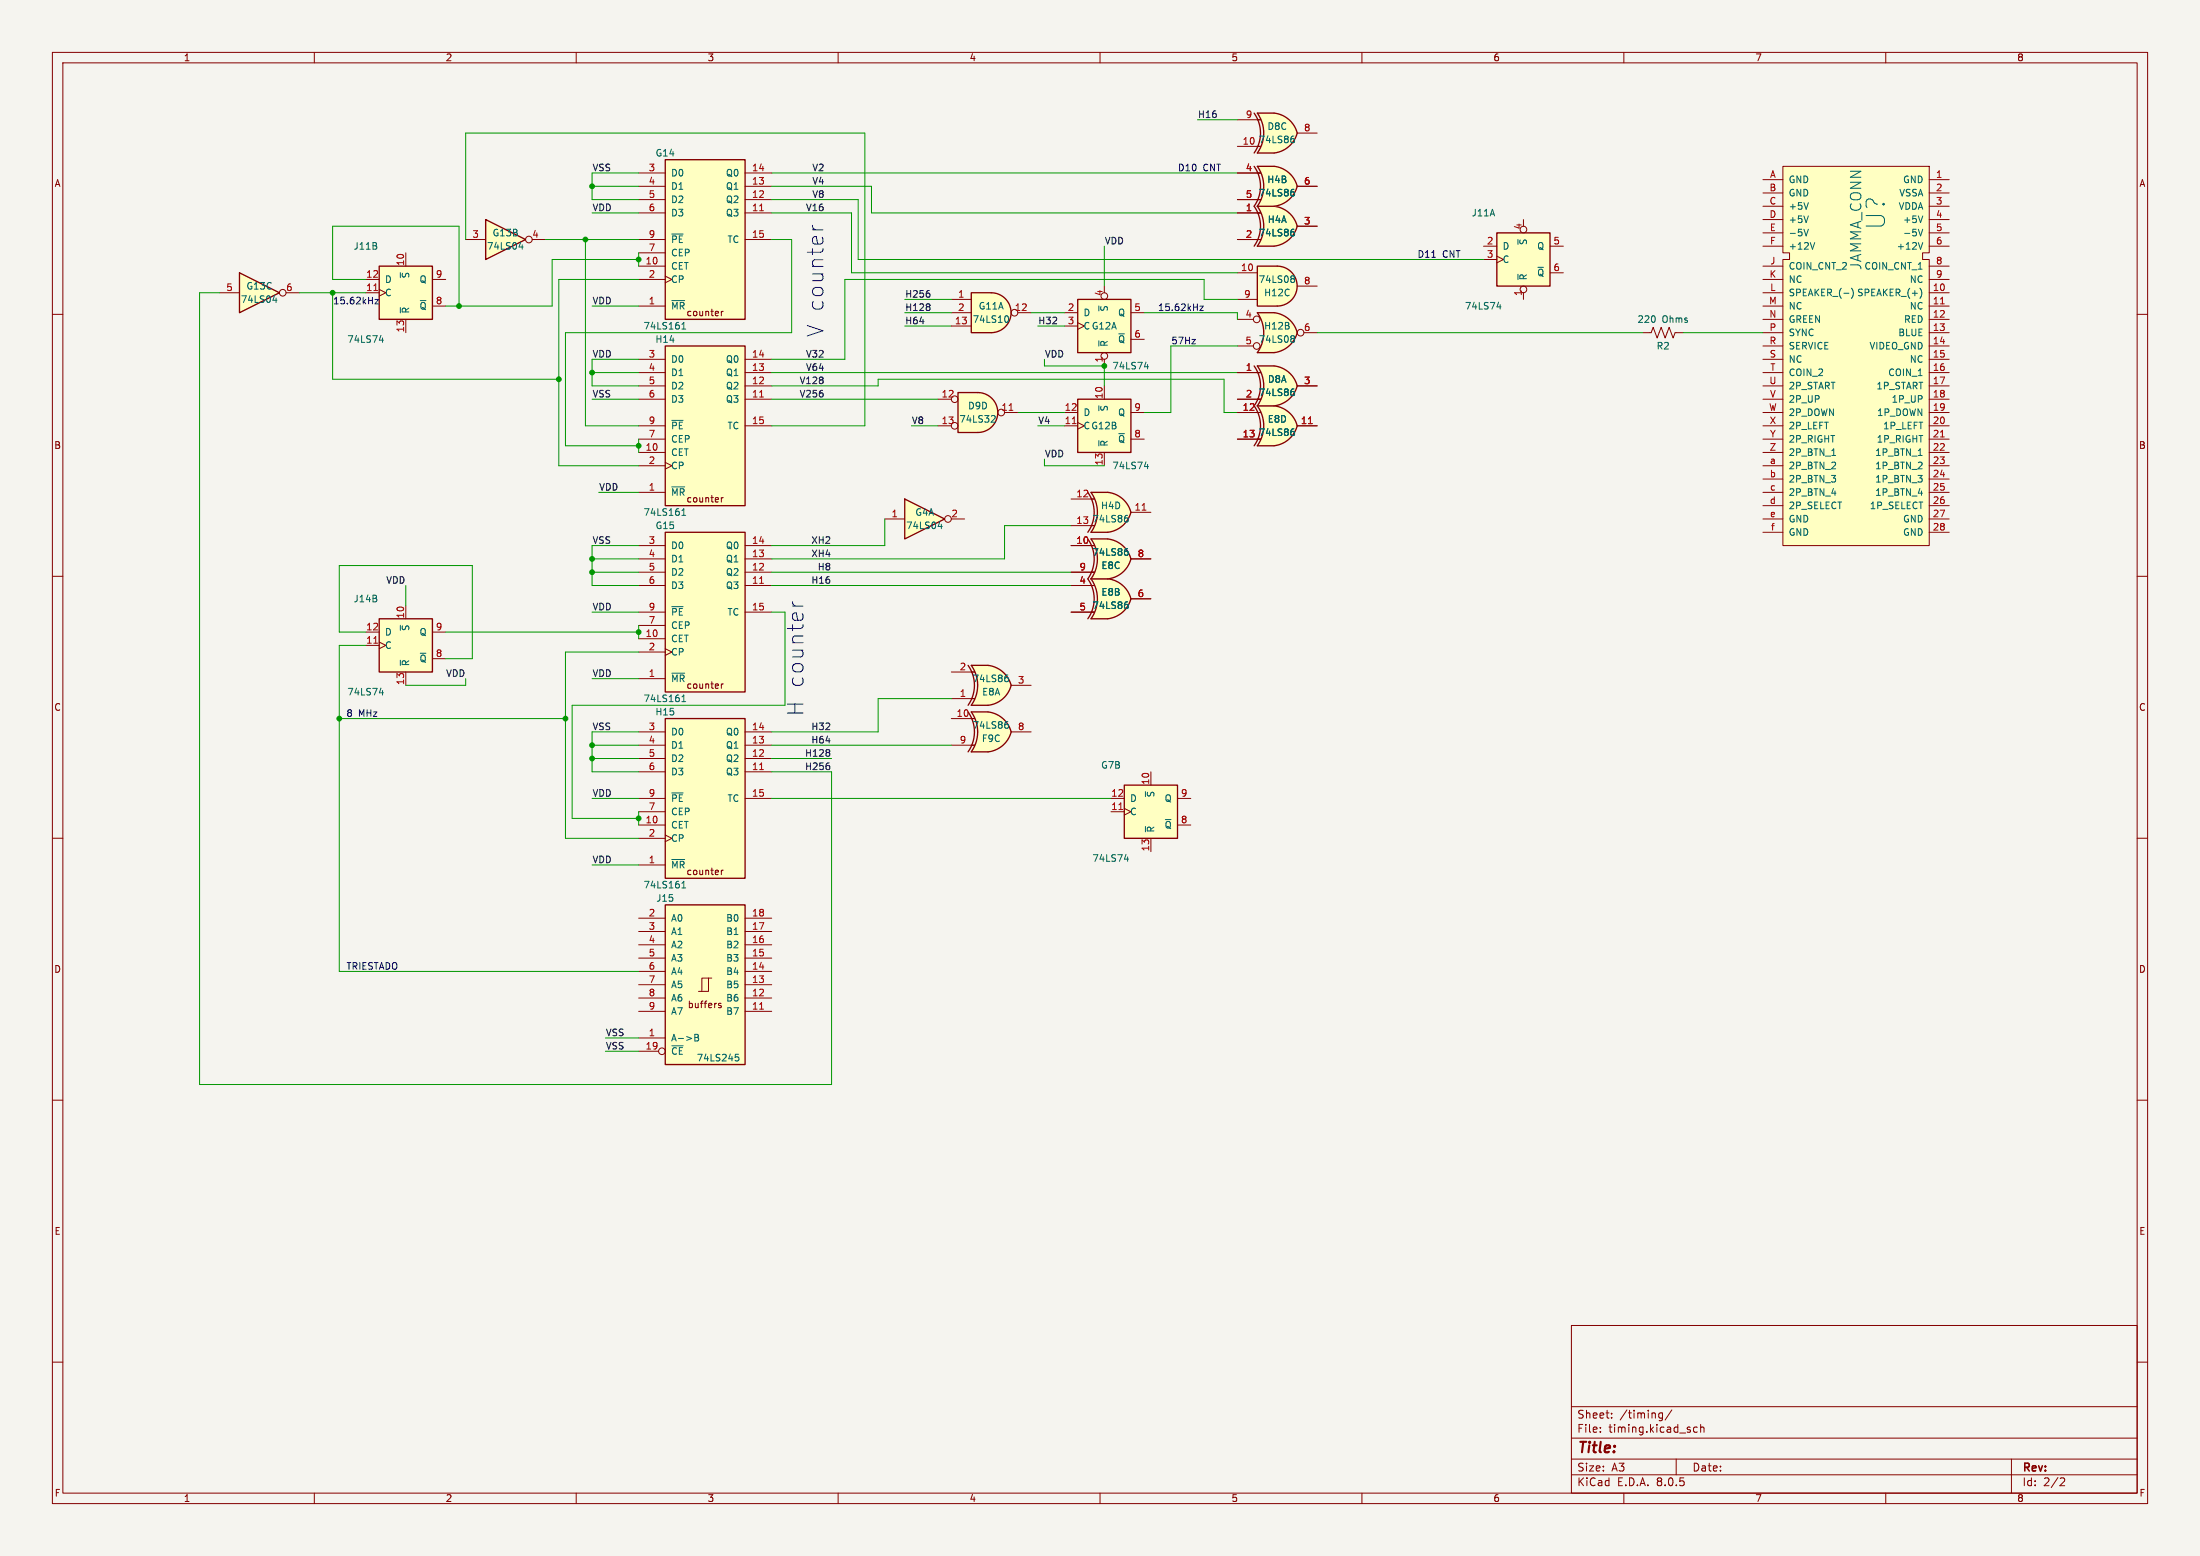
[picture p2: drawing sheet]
<svg xmlns="http://www.w3.org/2000/svg" width="420mm" height="297mm" viewBox="0 0 420 297" stroke-linecap="round" stroke-linejoin="round" font-family="sans-serif">
<path d="M0 0h420v297h-420z" fill="#f5f4ef" stroke="#f5f4ef" stroke-width=".19"/>
<g fill="none" stroke="#840000" stroke-width=".19">
<path d="M10 10h400v277h-400zM12 12h396v273h-396zM60 10v2M110 10v2M160 10v2M210 10v2M260 10v2M310 10v2M360 10v2M10 60h2M408 60h2M10 110h2"/>
<path d="M408 110h2M10 160h2M408 160h2M10 210h2M408 210h2M10 260h2M300 253h108v32h-108zM408 260h2M300 278.5h108M300 274.5h108M300 268.5h108M305.5 273.2v.2"/>
<path d="M305.5 272.5v.1M307.7 270.5v.2M307.7 269.8v.1M316.7 270.4l.2 .3 .5-.1M317.4 269.7v1.2l-.3 .3-.4-.1M317.4 269.8l-.5-.1-.2 .3M319.2 269.1l-1.3 1.9M320 278.5v3M324 272.5l-.4-.1-.3 .3 .1 .6h.6M324.7 272.5l.2-.1 .3 .1 .1 .9M324.7 271.9v1.5M384 278.5v6.5"/>
<path d="M60 285v2M110 285v2M160 285v2M210 285v2M260 285v2M300 281.5h108M310 285v2M360 285v2M393.5 282.1l.5 .1 .2 .3-1 1.1h1"/>
</g>
<path d="M127 66h15.2v30.5h-15.2z" fill="#ffffc2"/>
<path d="M127 66h15.2v30.5h-15.2z" fill="none" stroke="#840000" stroke-width=".25"/>
<g fill="none" stroke="#840000" stroke-width=".19">
<path d="M121.9 76.2h5.1M121.9 73.7h5.1M121.9 71.1h5.1M121.9 68.6h5.1M142.2 76.2h5.1M142.2 73.7h5.1M142.2 71.1h5.1M142.2 68.6h5.1M121.9 94h5.1M121.9 86.4h5.1M121.9 81.3h5.1M121.9 88.9h5.1"/>
<path d="M121.9 83.8h5.1M127 88.3l1.3 .6-1.3 .6M137.7 95v.8M138.1 95l-.4 .2M142.2 81.3h5.1"/>
</g>
<path d="M128.2 92.9h2.5M128.2 80.2h2.2M130.2 98.4h.7M130.2 97.5l.3-.4v1.3" fill="none" stroke="#006464" stroke-width=".19"/>
<path d="M145 75.8h.7" fill="none" stroke="#a90000" stroke-width=".19"/>
<path d="M205.7 57.2h10.2v10.1h-10.2z" fill="#ffffc2"/>
<path d="M205.7 57.2h10.2v10.1h-10.2z" fill="none" stroke="#840000" stroke-width=".25"/>
<g fill="none" stroke="#840000" stroke-width=".19">
<path d="M203.2 59.7h2.5M210.8 54.6v1.3M215.9 59.7h2.5M203.2 62.2h2.5M205.7 61.6l1.3 .6-1.3 .7M210.8 68.6v1.3M215.9 64.8h2.5"/>
<circle cx="210.8" cy="67.9" r=".63"/>
</g>
<path d="M209.8 65.1v1M218.5 70h.8M219.1 69.6v.8" fill="none" stroke="#006464" stroke-width=".19"/>
<path d="M242.6 24.1l5 1.3a5.2 5.2 0 0 1-4.4 3.8z" fill="#ffffc2" stroke="#ffffc2" stroke-width=".19"/>
<path d="M240 29.2h3.2M240 21.6h3.2" fill="none" stroke="#ffffc2" stroke-width=".19"/>
<path d="M240 21.6h3.2v7.6h-3.2a6.7 6.7 0 0 0 0-7.6z" fill="#ffffc2"/>
<g fill="#ffffc2" stroke="#ffffc2" stroke-width=".19">
<path d="M243.2 21.6a5.1 5.1 0 0 1 4.4 3.8l-4.9 1.3z"/>
<path d="M243.8 50.8a3.8 3.8 0 0 1 3.8 3.8 3.8 3.8 0 0 1-3.8 3.8z"/>
</g>
<path d="M239.4 21.6a6.6 6.6 0 0 1 0 7.6M240 21.6h3.2a5.1 5.1 0 0 1 4.4 3.8 5.2 5.2 0 0 1-4.4 3.8h-3.2a6.6 6.6 0 0 0 0-7.6z" fill="none" stroke="#840000" stroke-width=".25"/>
<path d="M236.2 22.9h4.5M236.2 27.9h4.5M247.6 25.4h3.9" fill="none" stroke="#840000" stroke-width=".19"/>
<path d="M246.7 26.5h.3l.1 .2v.4l-.4 .1M246.8 26h.2" fill="none" stroke="#006464" stroke-width=".19"/>
<path d="M240 50.8h3.8v7.6h-3.8z" fill="#ffffc2"/>
<path d="M240 50.8h3.8a3.8 3.8 0 0 1 3.8 3.8 3.8 3.8 0 0 1-3.8 3.8h-3.8z" fill="none" stroke="#840000" stroke-width=".25"/>
<path d="M236.2 52.1h3.8M236.2 57.2h3.8M247.6 54.6h3.9" fill="none" stroke="#840000" stroke-width=".19"/>
<path d="M246.7 52.6h.2l.2 .3-.2 .3M246.7 53.2h.2M246.9 53.2l.2 .2v.3l-.2 .2h-.2" fill="none" stroke="#006464" stroke-width=".19"/>
<path d="M188.6 127a5.2 5.2 0 0 1 4.4 3.8l-5 1.4z" fill="#ffffc2" stroke="#ffffc2" stroke-width=".19"/>
<path d="M185.4 127h3.2M185.4 134.6h3.2" fill="none" stroke="#ffffc2" stroke-width=".19"/>
<path d="M185.4 127h3.2v7.6h-3.2a6.6 6.6 0 0 0 0-7.6z" fill="#ffffc2"/>
<g fill="#ffffc2" stroke="#ffffc2" stroke-width=".19">
<path d="M188.1 129.5l4.9 1.3a5.1 5.1 0 0 1-4.4 3.8z"/>
<path d="M242.6 41.8l5 1.4a5.2 5.2 0 0 1-4.4 3.8z"/>
</g>
<path d="M184.8 127a6.6 6.6 0 0 1 0 7.6M185.4 127h3.2a5.2 5.2 0 0 1 4.4 3.8 5.1 5.1 0 0 1-4.4 3.8h-3.2a6.6 6.6 0 0 0 0-7.6z" fill="none" stroke="#840000" stroke-width=".25"/>
<path d="M181.6 128.3h4.5M181.6 133.4h4.5M193 130.8h3.8" fill="none" stroke="#840000" stroke-width=".19"/>
<path d="M192 129.3h.3l.2 .3v.4l-.5 .1M192.2 128.8h.2" fill="none" stroke="#006464" stroke-width=".19"/>
<path d="M240 39.4h3.2M240 47h3.2" fill="none" stroke="#ffffc2" stroke-width=".19"/>
<path d="M240 39.4h3.2v7.6h-3.2a6.7 6.7 0 0 0 0-7.6z" fill="#ffffc2"/>
<g fill="#ffffc2" stroke="#ffffc2" stroke-width=".19">
<path d="M243.2 39.4a5.1 5.1 0 0 1 4.4 3.8l-4.9 1.3z"/>
<path d="M188.6 135.9a5.2 5.2 0 0 1 4.4 3.8l-5 1.4z"/>
</g>
<path d="M239.4 39.4a6.6 6.6 0 0 1 0 7.6M240 39.4h3.2a5.1 5.1 0 0 1 4.4 3.8 5.2 5.2 0 0 1-4.4 3.8h-3.2a6.6 6.6 0 0 0 0-7.6z" fill="none" stroke="#840000" stroke-width=".25"/>
<path d="M236.2 40.6h4.5M236.2 45.7h4.5M247.6 43.2h3.9" fill="none" stroke="#840000" stroke-width=".19"/>
<path d="M246.7 44.2l.3 .1 .1 .2v.4l-.4 .1M246.8 43.8h.2" fill="none" stroke="#006464" stroke-width=".19"/>
<path d="M185.4 135.9h3.2M185.4 143.5h3.2" fill="none" stroke="#ffffc2" stroke-width=".19"/>
<path d="M185.4 135.9h3.2v7.6h-3.2a6.6 6.6 0 0 0 0-7.6z" fill="#ffffc2"/>
<path d="M188.1 138.4l4.9 1.3a5.1 5.1 0 0 1-4.4 3.8z" fill="#ffffc2" stroke="#ffffc2" stroke-width=".19"/>
<path d="M184.8 135.9a6.6 6.6 0 0 1 0 7.6M185.4 135.9h3.2a5.2 5.2 0 0 1 4.4 3.8 5.1 5.1 0 0 1-4.4 3.8h-3.2a6.6 6.6 0 0 0 0-7.6z" fill="none" stroke="#840000" stroke-width=".25"/>
<path d="M181.6 137.2h4.5M193 139.7h3.8M181.6 142.2h4.5" fill="none" stroke="#840000" stroke-width=".19"/>
<path d="M192 138.2h.3l.2 .3v.4l-.5 .1M192.2 137.7h.2" fill="none" stroke="#006464" stroke-width=".19"/>
<path d="M214.6 149.9h10.2v10.1h-10.2z" fill="#ffffc2"/>
<path d="M214.6 149.9h10.2v10.1h-10.2z" fill="none" stroke="#840000" stroke-width=".25"/>
<path d="M212.1 154.9h2.5M212.1 152.4h2.5M214.6 154.3l1.3 .6-1.3 .7M219.7 147.3v2.6M224.8 152.4h2.5M224.8 157.5h2.5M219.7 160v2.6" fill="none" stroke="#840000" stroke-width=".19"/>
<path d="M213.6 154.5h.7" fill="none" stroke="#a90000" stroke-width=".19"/>
<path d="M218.7 157.8v1M214.7 164h.7M215.3 163.6v.8" fill="none" stroke="#006464" stroke-width=".19"/>
<path d="M210.9 112.9l5 1.4a5.2 5.2 0 0 1-4.4 3.8z" fill="#ffffc2" stroke="#ffffc2" stroke-width=".19"/>
<path d="M208.3 118.1h3.2M208.3 110.5h3.2" fill="none" stroke="#ffffc2" stroke-width=".19"/>
<path d="M208.3 110.5h3.2v7.6h-3.2a6.7 6.7 0 0 0 0-7.6z" fill="#ffffc2"/>
<path d="M211.5 110.5a5.1 5.1 0 0 1 4.4 3.8l-5 1.3z" fill="#ffffc2" stroke="#ffffc2" stroke-width=".19"/>
<path d="M207.7 110.5a6.6 6.6 0 0 1 0 7.6M208.3 110.5h3.2a5.1 5.1 0 0 1 4.4 3.8 5.2 5.2 0 0 1-4.4 3.8h-3.2a6.6 6.6 0 0 0 0-7.6z" fill="none" stroke="#840000" stroke-width=".25"/>
<path d="M204.5 111.8h4.4M204.5 116.8h4.4M215.9 114.3h3.8" fill="none" stroke="#840000" stroke-width=".19"/>
<path d="M214.9 115.4h.4l.1 .2-.1 .4-.4 .1M215 114.9h.3" fill="none" stroke="#006464" stroke-width=".19"/>
<path d="M127 101.6h15.2v30.5h-15.2z" fill="#ffffc2"/>
<path d="M127 101.6h15.2v30.5h-15.2z" fill="none" stroke="#840000" stroke-width=".25"/>
<g fill="none" stroke="#840000" stroke-width=".19">
<path d="M121.9 111.8h5.1M121.9 109.2h5.1M121.9 106.7h5.1M121.9 104.1h5.1M121.9 116.8h5.1M121.9 119.4h5.1M142.2 111.8h5.1M142.2 109.2h5.1M142.2 106.7h5.1M142.2 104.1h5.1M142.2 116.8h5.1M121.9 129.5h5.1"/>
<path d="M121.9 121.9h5.1M121.9 124.5h5.1M127 123.8l1.3 .7-1.3 .6M137.7 130.5v.9M138.1 130.5l-.4 .3"/>
</g>
<path d="M128.2 115.8h2.2M128.2 128.5h2.5M130.2 133.9h.7M130.2 133l.3-.3v1.2" fill="none" stroke="#006464" stroke-width=".19"/>
<path d="M145 111.3h.7" fill="none" stroke="#a90000" stroke-width=".19"/>
<path d="M242.6 62.1l5 1.4a5.2 5.2 0 0 1-4.4 3.8z" fill="#ffffc2" stroke="#ffffc2" stroke-width=".19"/>
<path d="M240 59.7h3.2M240 67.3h3.2" fill="none" stroke="#ffffc2" stroke-width=".19"/>
<path d="M240 59.7h3.2v7.6h-3.2a6.7 6.7 0 0 0 0-7.6z" fill="#ffffc2"/>
<path d="M243.2 59.7a5.1 5.1 0 0 1 4.4 3.8l-4.9 1.3z" fill="#ffffc2" stroke="#ffffc2" stroke-width=".19"/>
<path d="M247.6 63.5a5.2 5.2 0 0 1-4.4 3.8h-3.2a6.6 6.6 0 0 0 0-7.6h3.2a5.1 5.1 0 0 1 4.4 3.8" fill="none" stroke="#840000" stroke-width=".25"/>
<g fill="none" stroke="#840000" stroke-width=".19">
<path d="M236.2 61h3.1M236.2 66h3.1M248.9 63.5h2.6"/>
<circle cx="239.9" cy="61" r=".63"/>
<circle cx="239.9" cy="66" r=".63"/>
<circle cx="248.3" cy="63.5" r=".63"/>
</g>
<path d="M246.7 64.1h.2l.2 .2-.2 .3M246.7 64.6h.2M246.9 64.6l.2 .3v.2l-.1 .2h-.3" fill="none" stroke="#006464" stroke-width=".19"/>
<path d="M127 172.7h15.2v30.5h-15.2z" fill="#ffffc2"/>
<g fill="none" stroke="#840000" stroke-width=".19">
<path d="M121.9 177.8h5.1M121.9 175.3h5.1M142.2 177.8h5.1M142.2 175.3h5.1M121.9 198.1h5.1M121.9 193h5.1M121.9 190.5h5.1M121.9 188h5.1M121.9 185.4h5.1M121.9 182.9h5.1M121.9 180.3h5.1M135.3 186.7h-1.3v2.5"/>
<path d="M135.9 186.7h-.6v2.5h-2M137.6 191.6l-.3-.1-.1 .2v.2l.4 .1v.3h-.4M142.2 193h5.1M142.2 190.5h5.1M142.2 188h5.1M142.2 185.4h5.1M142.2 182.9h5.1M142.2 180.3h5.1M121.9 200.7h3.8"/>
<circle cx="126.4" cy="200.7" r=".63"/>
</g>
<path d="M127 172.7h15.2v30.5h-15.2z" fill="none" stroke="#840000" stroke-width=".25"/>
<path d="M132.7 197.4h.4l.2 .3-.2 .3 .2 .2 .1 .3-.3 .2h-.4zM132.7 198h.4M140.4 201.2h.6M140.5 201.7h.3l.3 .3-.2 .4-.4 .1" fill="none" stroke="#006464" stroke-width=".19"/>
<path d="M145 192.6h.7" fill="none" stroke="#a90000" stroke-width=".19"/>
<path d="M210.9 96.4l5 1.4a5.2 5.2 0 0 1-4.4 3.8z" fill="#ffffc2" stroke="#ffffc2" stroke-width=".19"/>
<path d="M208.3 94h3.2M208.3 101.6h3.2" fill="none" stroke="#ffffc2" stroke-width=".19"/>
<path d="M208.3 94h3.2v7.6h-3.2a6.7 6.7 0 0 0 0-7.6z" fill="#ffffc2"/>
<g fill="#ffffc2" stroke="#ffffc2" stroke-width=".19">
<path d="M211.5 94a5.1 5.1 0 0 1 4.4 3.8l-5 1.3z"/>
<path d="M211.5 102.9a5.2 5.2 0 0 1 4.4 3.8l-5 1.3z"/>
</g>
<path d="M207.7 94a6.6 6.6 0 0 1 0 7.6M208.3 94h3.2a5.1 5.1 0 0 1 4.4 3.8 5.2 5.2 0 0 1-4.4 3.8h-3.2a6.6 6.6 0 0 0 0-7.6z" fill="none" stroke="#840000" stroke-width=".25"/>
<path d="M204.5 95.3h4.4M215.9 97.8h3.8M204.5 100.3h4.4" fill="none" stroke="#840000" stroke-width=".19"/>
<path d="M218 97.4h.8" fill="none" stroke="#a90000" stroke-width=".19"/>
<path d="M214.9 98.9h.4l.1 .2-.1 .4-.4 .1M215 98.4h.3" fill="none" stroke="#006464" stroke-width=".19"/>
<path d="M208.3 102.9h3.2M208.3 110.5h3.2" fill="none" stroke="#ffffc2" stroke-width=".19"/>
<path d="M208.3 102.9h3.2v7.6h-3.2a6.6 6.6 0 0 0 0-7.6z" fill="#ffffc2"/>
<path d="M210.9 105.4l5 1.3a5.1 5.1 0 0 1-4.4 3.8z" fill="#ffffc2" stroke="#ffffc2" stroke-width=".19"/>
<path d="M207.7 102.9a6.6 6.6 0 0 1 0 7.6M208.3 102.9h3.2a5.2 5.2 0 0 1 4.4 3.8 5.1 5.1 0 0 1-4.4 3.8h-3.2a6.6 6.6 0 0 0 0-7.6z" fill="none" stroke="#840000" stroke-width=".25"/>
<path d="M204.5 104.1h4.4M204.5 109.2h4.4M215.9 106.7h3.8" fill="none" stroke="#840000" stroke-width=".19"/>
<path d="M214.9 105.2h.2l.3 .2-.1 .5-.4 .1M215 104.7h.3" fill="none" stroke="#006464" stroke-width=".19"/>
<path d="M127 137.2h15.2v30.4h-15.2z" fill="#ffffc2"/>
<path d="M127 137.2h15.2v30.4h-15.2z" fill="none" stroke="#840000" stroke-width=".25"/>
<g fill="none" stroke="#840000" stroke-width=".19">
<path d="M121.9 139.7h5.1M142.2 139.7h5.1M121.9 157.5h5.1M121.9 147.3h5.1M121.9 144.8h5.1M121.9 142.2h5.1M121.9 152.4h5.1M121.9 154.9h5.1M127 159.4l1.3 .6-1.3 .7M142.2 147.3h5.1M142.2 144.8h5.1M142.2 142.2h5.1"/>
<path d="M142.2 152.4h5.1M121.9 165.1h5.1M121.9 160h5.1M137.7 166.1v.8M138.1 166.1l-.4 .2"/>
</g>
<path d="M128.2 151.4h2.2M128.2 164.1h2.5M130.2 169.5h.7M130.2 168.6l.3-.4v1.3" fill="none" stroke="#006464" stroke-width=".19"/>
<path d="M145 146.9h.7" fill="none" stroke="#a90000" stroke-width=".19"/>
<path d="M172.7 95.3l7.6 3.8-7.6 3.8z" fill="#ffffc2"/>
<path d="M172.7 95.3l7.6 3.8-7.6 3.8z" fill="none" stroke="#840000" stroke-width=".25"/>
<g fill="none" stroke="#840000" stroke-width=".19">
<path d="M168.9 99.1h3.8M181.6 99.1h2.5"/>
<circle cx="181" cy="99.1" r=".63"/>
</g>
<path d="M179.1 100.5h.8M179.7 100.1v.8" fill="none" stroke="#006464" stroke-width=".19"/>
<path d="M72.4 118.1h10.1v10.2h-10.1z" fill="#ffffc2"/>
<path d="M72.4 118.1h10.1v10.2h-10.1z" fill="none" stroke="#840000" stroke-width=".25"/>
<path d="M77.5 115.6v2.5M69.8 123.2h2.6M69.8 120.7h2.6M72.4 122.6l1.3 .6-1.3 .6M77.5 128.3v2.5M82.5 120.7h2.6M82.5 125.7h2.6" fill="none" stroke="#840000" stroke-width=".19"/>
<path d="M71.4 122.8h.7" fill="none" stroke="#a90000" stroke-width=".19"/>
<path d="M72.4 132.2h.8M73 131.8v.9M76.4 126v1" fill="none" stroke="#006464" stroke-width=".19"/>
<path d="M127 30.5h15.2v30.5h-15.2z" fill="#ffffc2"/>
<path d="M127 30.5h15.2v30.5h-15.2z" fill="none" stroke="#840000" stroke-width=".25"/>
<g fill="none" stroke="#840000" stroke-width=".19">
<path d="M121.9 38.1h5.1M121.9 35.6h5.1M121.9 33h5.1M142.2 38.1h5.1M142.2 35.6h5.1M142.2 33h5.1M121.9 58.4h5.1M121.9 50.8h5.1M121.9 40.6h5.1M121.9 45.7h5.1M121.9 53.3h5.1M121.9 48.3h5.1"/>
<path d="M127 52.7l1.3 .6-1.3 .7M137.7 59.4v.9M138.1 59.4l-.4 .3M142.2 40.6h5.1M142.2 45.7h5.1"/>
</g>
<path d="M128.2 57.4h2.5M128.2 44.7h2.2M130.2 62.8h.7M130.2 61.9l.3-.4v1.3" fill="none" stroke="#006464" stroke-width=".19"/>
<path d="M145 40.2h.7" fill="none" stroke="#a90000" stroke-width=".19"/>
<path d="M45.7 52.1l7.6 3.8-7.6 3.8z" fill="#ffffc2"/>
<path d="M45.7 52.1l7.6 3.8-7.6 3.8z" fill="none" stroke="#840000" stroke-width=".25"/>
<g fill="none" stroke="#840000" stroke-width=".19">
<path d="M41.9 55.9h3.8M54.6 55.9h2.5"/>
<circle cx="54" cy="55.9" r=".63"/>
</g>
<path d="M52.1 57.3h.8M52.7 56.9v.8" fill="none" stroke="#006464" stroke-width=".19"/>
<path d="M242.6 34.2l5 1.4a5.2 5.2 0 0 1-4.4 3.8z" fill="#ffffc2" stroke="#ffffc2" stroke-width=".19"/>
<path d="M240 39.4h3.2M240 31.8h3.2" fill="none" stroke="#ffffc2" stroke-width=".19"/>
<path d="M240 31.8h3.2v7.6h-3.2a6.7 6.7 0 0 0 0-7.6z" fill="#ffffc2"/>
<g fill="#ffffc2" stroke="#ffffc2" stroke-width=".19">
<path d="M243.2 31.7a5.1 5.1 0 0 1 4.4 3.9l-4.9 1.3z"/>
<path d="M242.6 79.9l5 1.4a5.2 5.2 0 0 1-4.4 3.8z"/>
</g>
<path d="M239.4 31.8a6.6 6.6 0 0 1 0 7.6M240 31.8h3.2a5.1 5.1 0 0 1 4.4 3.8 5.2 5.2 0 0 1-4.4 3.8h-3.2a6.6 6.6 0 0 0 0-7.6z" fill="none" stroke="#840000" stroke-width=".25"/>
<path d="M236.2 33h4.5M236.2 38.1h4.5M247.6 35.6h3.9" fill="none" stroke="#840000" stroke-width=".19"/>
<path d="M246.7 36.6l.3 .1 .1 .2v.4l-.4 .1M246.8 36.1h.2" fill="none" stroke="#006464" stroke-width=".19"/>
<path d="M240 77.5h3.2M240 85.1h3.2" fill="none" stroke="#ffffc2" stroke-width=".19"/>
<path d="M240 77.5h3.2v7.6h-3.2a6.7 6.7 0 0 0 0-7.6z" fill="#ffffc2"/>
<path d="M243.2 77.5a5.1 5.1 0 0 1 4.4 3.8l-4.9 1.3z" fill="#ffffc2" stroke="#ffffc2" stroke-width=".19"/>
<path d="M239.4 77.5a6.6 6.6 0 0 1 0 7.6M240 77.5h3.2a5.1 5.1 0 0 1 4.4 3.8 5.2 5.2 0 0 1-4.4 3.8h-3.2a6.6 6.6 0 0 0 0-7.6z" fill="none" stroke="#840000" stroke-width=".25"/>
<path d="M236.2 78.7h4.5M313.7 63.5h1.5l.4-1 .8 2 .7-2 .8 2 .7-2 .8 2 .4-1h1.5M236.2 83.8h4.5M247.6 81.3h3.9" fill="none" stroke="#840000" stroke-width=".19"/>
<path d="M249.8 80.9h.7" fill="none" stroke="#a90000" stroke-width=".19"/>
<path d="M246.7 82.3l.3 .1 .1 .2v.4l-.4 .1M246.8 81.9h.2" fill="none" stroke="#006464" stroke-width=".19"/>
<path d="M340.4 31.8h27.9v16.5h-1.3v1.2h1.3v54.6h-27.9v-54.6h1.2v-1.2h-1.2z" fill="#ffffc2"/>
<g fill="none" stroke="#840000" stroke-width=".19">
<path d="M336.5 34.3h3.9M336.5 36.8h3.9M336.5 39.4h3.9M340.4 31.8h27.9v16.5h-1.3v1.2h1.3v54.6h-27.9v-54.6h1.2v-1.2h-1.2zM368.3 34.3h3.8M368.3 36.8h3.8M368.3 39.4h3.8M336.5 55.9h3.9M336.5 58.4h3.9M336.5 41.9h3.9M336.5 44.5h3.9M336.5 47h3.9"/>
<path d="M336.5 50.8h3.9M336.5 53.3h3.9M368.3 55.9h3.8M368.3 58.4h3.8M368.3 41.9h3.8M368.3 44.5h3.8M368.3 47h3.8M368.3 50.8h3.8M368.3 53.3h3.8M336.5 61h3.9M336.5 63.5h3.9M336.5 66h3.9"/>
<path d="M336.5 68.6h3.9M336.5 71.1h3.9M336.5 73.7h3.9M336.5 76.2h3.9M336.5 78.7h3.9M368.3 61h3.8M368.3 63.5h3.8M368.3 66h3.8M368.3 68.6h3.8M368.3 71.1h3.8M368.3 73.7h3.8M368.3 76.2h3.8"/>
<path d="M368.3 78.7h3.8M336.5 81.3h3.9M336.5 83.8h3.9M336.5 86.4h3.9M336.5 88.9h3.9M336.5 91.4h3.9M336.5 94h3.9M336.5 96.5h3.9M336.5 99.1h3.9M368.3 81.3h3.8M368.3 83.8h3.8M368.3 86.4h3.8"/>
<path d="M368.3 88.9h3.8M368.3 91.4h3.8M368.3 94h3.8M368.3 96.5h3.8M368.3 99.1h3.8M336.5 101.6h3.9M368.3 101.6h3.8"/>
</g>
<path d="M345.2 38.7l-.4 1.2M344.4 43.8l.4 1.2 .4-1.2M345.2 41.2l-.4 1.3M346.4 46.3l-.4 1.3M353.5 55a1.46 1.46 0 0 1 0 1.9M366.2 43.8l.4 1.2 .5-1.2M366.5 55a1.46 1.46 0 0 1 0 1.9M367.1 41.2l-.5 1.3M367.1 46.3l-.5 1.3M349.7 86.9h.7M366.2 86.9h.7" fill="none" stroke="#006464" stroke-width=".19"/>
<path d="M370.4 58h.8M370.4 83.4h.8" fill="none" stroke="#a90000" stroke-width=".19"/>
<path d="M285.7 44.5h10.2v10.1h-10.2z" fill="#ffffc2"/>
<path d="M285.7 44.5h10.2v10.1h-10.2z" fill="none" stroke="#840000" stroke-width=".25"/>
<g fill="none" stroke="#840000" stroke-width=".19">
<path d="M283.2 47h2.5M283.2 49.5h2.5M285.7 48.9l1.3 .6-1.3 .7M290.8 41.9v1.3M290.8 55.9v1.3M295.9 47h2.5M295.9 52.1h2.5"/>
<circle cx="290.8" cy="55.2" r=".63"/>
</g>
<path d="M285.8 58.6h.8M286.4 58.2v.8M289.8 52.4v1" fill="none" stroke="#006464" stroke-width=".19"/>
<path d="M72.4 50.8h10.1v10.2h-10.1z" fill="#ffffc2"/>
<path d="M72.4 50.8h10.1v10.2h-10.1z" fill="none" stroke="#840000" stroke-width=".25"/>
<path d="M69.8 55.9h2.6M69.8 53.3h2.6M72.4 55.2l1.3 .7-1.3 .6M77.5 48.3v2.5M82.5 53.3h2.6M82.5 58.4h2.6M77.5 61v2.5" fill="none" stroke="#840000" stroke-width=".19"/>
<path d="M71.4 55.5h.7" fill="none" stroke="#a90000" stroke-width=".19"/>
<path d="M76.4 58.7v1M72.4 64.9h.8M73 64.5v.8" fill="none" stroke="#006464" stroke-width=".19"/>
<path d="M189.2 55.9a3.8 3.8 0 0 1 3.8 3.8 3.8 3.8 0 0 1-3.8 3.8z" fill="#ffffc2" stroke="#ffffc2" stroke-width=".19"/>
<path d="M185.4 55.9h3.8v7.6h-3.8z" fill="#ffffc2"/>
<path d="M185.4 55.9h3.8a3.8 3.8 0 0 1 3.8 3.8 3.8 3.8 0 0 1-3.8 3.8h-3.8z" fill="none" stroke="#840000" stroke-width=".25"/>
<g fill="none" stroke="#840000" stroke-width=".19">
<path d="M181.6 57.2h3.8M181.6 59.7h3.8M194.3 59.7h2.5M181.6 62.2h3.8"/>
<circle cx="193.7" cy="59.7" r=".63"/>
</g>
<path d="M192.2 60.3a.79 .79 0 0 1 0 1.2" fill="none" stroke="#006464" stroke-width=".19"/>
<path d="M92.7 41.9l7.6 3.8-7.6 3.8z" fill="#ffffc2"/>
<path d="M92.7 41.9l7.6 3.8-7.6 3.8z" fill="none" stroke="#840000" stroke-width=".25"/>
<g fill="none" stroke="#840000" stroke-width=".19">
<path d="M88.9 45.7h3.8M101.6 45.7h2.5"/>
<circle cx="101" cy="45.7" r=".63"/>
</g>
<path d="M99.1 47.1h.8M99.7 46.7v.9" fill="none" stroke="#006464" stroke-width=".19"/>
<path d="M242.6 72.3l5 1.4a5.2 5.2 0 0 1-4.4 3.8z" fill="#ffffc2" stroke="#ffffc2" stroke-width=".19"/>
<path d="M240 77.5h3.2M240 69.9h3.2" fill="none" stroke="#ffffc2" stroke-width=".19"/>
<path d="M240 69.9h3.2v7.6h-3.2a6.7 6.7 0 0 0 0-7.6z" fill="#ffffc2"/>
<g fill="#ffffc2" stroke="#ffffc2" stroke-width=".19">
<path d="M243.2 69.8a5.1 5.1 0 0 1 4.4 3.9l-4.9 1.3z"/>
<path d="M186.7 74.9a3.8 3.8 0 0 1 3.8 3.8 3.8 3.8 0 0 1-3.8 3.9z"/>
</g>
<path d="M239.4 69.9a6.6 6.6 0 0 1 0 7.6M243.2 69.8a5.1 5.1 0 0 1 4.4 3.9 5.2 5.2 0 0 1-4.4 3.8h-3.2a6.6 6.6 0 0 0 0-7.6h3.2" fill="none" stroke="#840000" stroke-width=".25"/>
<path d="M236.2 71.1h4.5M236.2 76.2h4.5M247.6 73.7h3.9" fill="none" stroke="#840000" stroke-width=".19"/>
<path d="M246.7 74.7l.3 .1 .1 .2v.4l-.4 .1M246.8 74.2h.2" fill="none" stroke="#006464" stroke-width=".19"/>
<path d="M182.9 74.9h3.8v7.7h-3.8z" fill="#ffffc2"/>
<path d="M182.9 74.9h3.8a3.8 3.8 0 0 1 3.8 3.8 3.8 3.8 0 0 1-3.8 3.9h-3.8z" fill="none" stroke="#840000" stroke-width=".25"/>
<g fill="none" stroke="#840000" stroke-width=".19">
<path d="M179.1 76.2h2.5M191.8 78.7h2.5M179.1 81.3h2.5"/>
<circle cx="182.2" cy="76.2" r=".63"/>
<circle cx="191.1" cy="78.7" r=".63"/>
<circle cx="182.2" cy="81.3" r=".63"/>
</g>
<path d="M192.6 78.3h.8" fill="none" stroke="#a90000" stroke-width=".19"/>
<path d="M189.4 79.3l.5 .1 .1 .3-.8 .9h.8" fill="none" stroke="#006464" stroke-width=".19"/>
<path d="M205.7 76.2h10.2v10.2h-10.2z" fill="#ffffc2"/>
<path d="M205.7 76.2h10.2v10.2h-10.2z" fill="none" stroke="#840000" stroke-width=".25"/>
<g fill="none" stroke="#840000" stroke-width=".19">
<path d="M236.2 33h4.5M236.2 38.1h4.5M247.6 35.6h3.9M236.2 40.6h4.5M236.2 45.7h4.5M247.6 43.2h3.9M203.2 78.7h2.5M210.8 73.7v2.5M215.9 78.7h2.5M236.2 78.7h4.5M236.2 71.1h4.5M236.2 76.2h4.5"/>
<path d="M247.6 73.7h3.9M203.2 81.3h2.5M205.7 80.6l1.3 .7-1.3 .6M210.8 86.4v2.5M215.9 83.8h2.5M236.2 83.8h4.5M247.6 81.3h3.9M204.5 111.8h4.4M204.5 116.8h4.4M204.5 104.1h4.4M204.5 109.2h4.4M215.9 114.3h3.8"/>
<path d="M215.9 106.7h3.8"/>
</g>
<path d="M204.7 80.9h.7M249.8 80.9h.7" fill="none" stroke="#a90000" stroke-width=".19"/>
<g fill="none" stroke="#006464" stroke-width=".19">
<path d="M246.7 36.6l.3 .1 .1 .2v.4l-.4 .1M246.8 36.1h.2M246.7 44.2l.3 .1 .1 .2v.4l-.4 .1M246.8 43.8h.2M246.7 74.7l.3 .1 .1 .2v.4l-.4 .1M246.8 74.2h.2M209.8 84.1v1M218.5 89.1h.8M219.1 88.6v.9M246.7 82.3l.3 .1 .1 .2v.4l-.4 .1M246.8 81.9h.2M214.9 115.4h.4l.1 .2-.1 .4-.4 .1"/>
<path d="M214.9 105.2h.2l.3 .2-.1 .5-.4 .1M215 114.9h.3M215 104.7h.3"/>
</g>
<path d="M177.5 58.1v.3M177.5 56.1v.5M177.5 58.7v.4M158.3 146.2v.6M158.3 143.2v.3M158.3 143.8v.4" fill="none" stroke="#0f0f0f" stroke-width=".19"/>
<path d="M71.6 57.2h.6l-.6 .8h.6M155.1 43.9h2M155.1 43a.77 .77 0 0 0 .6 .9M229.1 58.4h.6l-.6 .9h.6M273.3 49.1h.8M227.6 64.8h.6l-.6 .8h.6M151.3 115.7h2M151.3 114.8a.77 .77 0 0 0 .6 .9" fill="none" stroke="#0000c2" stroke-width=".19"/>
<g fill="none" stroke="#009600" stroke-width=".19">
<path d="M113 35.6h8.9M121.9 33h-8.9v5.1h8.9M147.3 38.1h16.5v11.4h119.4M147.3 35.6h19.1v5h69.8M147.3 33h88.9M228.6 22.9h7.6M41.9 55.9h-3.8v151.1h120.6v-59.7h-11.4M57.1 55.9h12.7M63.5 55.9v16.5h43.2M69.8 53.3h-6.3v-10.1h24.1v15.2M88.9 45.7v-20.3h76.2v55.9h-17.8M104.1 45.7h17.8"/>
<path d="M111.8 45.7v35.6h10.1M113 40.6h8.9M113 58.4h8.9M121.9 53.3h-15.2v35.6h15.2M121.9 49.5h-16.5v8.9h-20.3M121.9 48.3v2.5M147.3 40.6h15.3v11.5h73.6M147.3 45.7h3.8v17.8h-43.2v21.6h14M172.7 57.2h8.9M172.7 59.7h8.9M196.8 59.7h6.4M210.8 47v7.6"/>
<path d="M218.4 59.7h17.8v1.3M236.2 57.2h-6.3v-3.9h-68.6v15.3h-14M113 71.1h8.9M113 76.2h8.9M121.9 68.6h-8.9v5.1h8.9M147.3 71.1h88.9M147.3 73.7h20.3v-1.3h66.1v6.3h2.5M147.3 76.2h31.8M172.7 62.2h8.9M194.3 78.7h8.9M198.1 62.2h5.1M199.4 68.6v1.3h11.4v3.8"/>
<path d="M236.2 66h-12.7v12.7h-5.1M251.5 63.5h62.2M321.3 63.5h15.2M114.3 94h7.6M121.9 83.8v2.6M168.9 99.1v5h-21.6M174 81.3h5.1M198.1 81.3h5.1M199.4 87.6v1.3h11.4M77.5 111.8v3.8M113 116.8h8.9M113 106.7h8.9"/>
<path d="M113 109.2h8.9M121.9 104.1h-8.9v7.7h8.9M121.9 119.4v2.5M147.3 116.8h2.6v17.8h-40.7v21.6h12.7M147.3 109.2h57.2M147.3 111.8h57.2M204.5 100.3h-12.7v6.4h-44.5M64.8 137.2h43.1M69.8 123.2h-5v62.2h57.1M69.8 120.7h-5v-12.7h25.4v17.7h-5.1M85.1 120.7h36.8M88.9 129.5v1.3h-11.4"/>
<path d="M113 129.5h8.9M121.9 124.5h-14v35.5h14M121.9 139.7h-8.9v7.6h8.9M181.6 133.4h-14v6.3h-20.3M113 142.2h8.9M113 152.4h8.9M113 144.8h8.9M121.9 154.9v2.6M147.3 142.2h34.3M147.3 152.4h64.8M147.3 144.8h11.4M113 165.1h8.9"/>
<path d="M115.6 198.1h6.3M115.6 200.7h6.3"/>
</g>
<g fill="#009600" stroke="#009600" stroke-width=".19">
<circle cx="113" cy="35.6" r=".46"/>
<circle cx="111.8" cy="45.7" r=".46"/>
<circle cx="113" cy="109.2" r=".46"/>
<circle cx="106.7" cy="72.4" r=".46"/>
<circle cx="87.6" cy="58.4" r=".46"/>
<circle cx="63.5" cy="55.9" r=".46"/>
<circle cx="121.9" cy="85.1" r=".46"/>
<circle cx="121.9" cy="49.5" r=".46"/>
<circle cx="113" cy="71.1" r=".46"/>
<circle cx="107.9" cy="137.2" r=".46"/>
<circle cx="64.8" cy="137.2" r=".46"/>
<circle cx="113" cy="106.7" r=".46"/>
<circle cx="113" cy="142.2" r=".46"/>
<circle cx="113" cy="144.8" r=".46"/>
<circle cx="121.9" cy="156.2" r=".46"/>
<circle cx="121.9" cy="120.7" r=".46"/>
<circle cx="210.8" cy="69.9" r=".46"/>
</g>
<text font-size="4.9" fill="#006464" x="360.1" y="43.9" transform="rotate(-90 360.1 43.9)">U?</text>
<g font-size="4.2" fill="#0000c2">
<text x="157.5" y="64.5" transform="rotate(-90 157.5 64.5)">V counter</text>
<text x="153.7" y="136.9" transform="rotate(-90 153.7 136.9)">H counter</text>
</g>
<text font-size="2.8" fill="#006464" x="355.6" y="51.6" transform="rotate(-90 355.6 51.6)">JAMMA_CONN</text>
<text font-size="2.8" fill="#840000" x="301" y="277.9">Title:</text>
<g font-size="2.1" fill="#840000">
<text x="301" y="273.7">File:</text>
<text x="301" y="271">Sheet:</text>
<text x="307.1" y="273.7">timing.kicad_sch</text>
<text x="309.2" y="271">/timing/</text>
<text x="301" y="281.1">Size:</text>
<text x="307.6" y="281.1">A3</text>
<text x="323" y="281.1">Date:</text>
<text x="386" y="281.3">Rev:</text>
<text x="301" y="283.9">KiCad</text>
<text x="308.7" y="283.9">E.D.A.</text>
<text x="316.3" y="283.9">8.0.5</text>
<text x="386" y="283.9">Id:</text>
<text x="390.1" y="283.9">2/2</text>
</g>
<g font-size="1.8" fill="#840000">
<text x="35" y="11.9">1</text>
<text x="85" y="11.9">2</text>
<text x="135" y="11.9">3</text>
<text x="185" y="11.9">4</text>
<text x="235" y="11.9">5</text>
<text x="285" y="11.9">6</text>
<text x="335" y="11.9">7</text>
<text x="385" y="11.9">8</text>
<text x="10.3" y="35.9">A</text>
<text x="408.3" y="35.9">A</text>
<text x="130.9" y="60.6">counter</text>
<text x="10.3" y="85.9">B</text>
<text x="408.2" y="85.9">B</text>
<text x="130.9" y="96.1">counter</text>
<text x="130.9" y="131.7">counter</text>
<text x="10.3" y="135.9">C</text>
<text x="408.2" y="135.9">C</text>
<text x="130.9" y="167.2">counter</text>
<text x="10.3" y="185.9">D</text>
<text x="408.2" y="185.9">D</text>
<text x="131.2" y="192.6">buffers</text>
<text x="10.3" y="235.9">E</text>
<text x="408.3" y="235.9">E</text>
<text x="10.3" y="285.9">F</text>
<text x="35" y="286.9">1</text>
<text x="85" y="286.9">2</text>
<text x="135" y="286.9">3</text>
<text x="185" y="286.9">4</text>
<text x="235" y="286.9">5</text>
<text x="285" y="286.9">6</text>
<text x="335" y="286.9">7</text>
<text x="385" y="286.9">8</text>
<text x="408.3" y="285.9">F</text>
</g>
<g font-size="1.8" fill="#0f0f0f">
<text x="228.6" y="22.6">H16</text>
<text x="113" y="32.8">VSS</text>
<text x="155" y="35.3">V4</text>
<text x="155" y="32.8">V2</text>
<text x="113" y="40.4">VDD</text>
<text x="153.8" y="40.4">V16</text>
<text x="155" y="37.8">V8</text>
<text x="210.8" y="46.7">VDD</text>
<text x="113" y="58.2">VDD</text>
<text x="172.7" y="59.4">H128</text>
<text x="172.7" y="56.9">H256</text>
<text x="172.7" y="62">H64</text>
<text x="198.1" y="62">H32</text>
<text x="113" y="68.3">VDD</text>
<text x="153.8" y="70.9">V64</text>
<text x="153.8" y="68.3">V32</text>
<text x="199.4" y="68.3">VDD</text>
<text x="113" y="75.9">VSS</text>
<text x="152.6" y="75.9">V256</text>
<text x="152.6" y="73.4">V128</text>
<text x="174" y="81">V8</text>
<text x="198.1" y="81">V4</text>
<text x="199.4" y="87.4">VDD</text>
<text x="114.3" y="93.7">VDD</text>
<text x="113" y="103.9">VSS</text>
<text x="154.8" y="103.9">XH2</text>
<text x="154.8" y="106.4">XH4</text>
<text x="73.6" y="111.5">VDD</text>
<text x="154.8" y="111.5">H16</text>
<text x="156" y="109">H8</text>
<text x="113" y="116.6">VDD</text>
<text x="85.1" y="129.3">VDD</text>
<text x="113" y="129.3">VDD</text>
<text x="113" y="139.4">VSS</text>
<text x="154.8" y="139.4">H32</text>
<text x="154.8" y="142">H64</text>
<text x="153.6" y="147.1">H256</text>
<text x="153.6" y="144.5">H128</text>
<text x="113" y="152.1">VDD</text>
<text x="113" y="164.8">VDD</text>
<text x="115.6" y="197.9">VSS</text>
<text x="115.6" y="200.4">VSS</text>
</g>
<g font-size="1.8" fill="#a90000">
<text x="237.7" y="22.6">9</text>
<text x="237.1" y="27.7">10</text>
<text x="248.8" y="25.1">8</text>
<text x="123.8" y="32.8">3</text>
<text x="123.8" y="35.3">4</text>
<text x="143.5" y="35.3">13</text>
<text x="143.5" y="32.8">14</text>
<text x="237.7" y="32.8">4</text>
<text x="248.8" y="35.3">6</text>
<text x="337.8" y="34">A</text>
<text x="369.5" y="34">1</text>
<text x="123.8" y="37.8">5</text>
<text x="123.8" y="40.4">6</text>
<text x="143.5" y="40.4">11</text>
<text x="143.5" y="37.8">12</text>
<text x="237.7" y="40.4">1</text>
<text x="237.7" y="37.8">5</text>
<text x="337.7" y="36.6">B</text>
<text x="337.7" y="39.1">C</text>
<text x="337.7" y="41.7">D</text>
<text x="369.5" y="36.6">2</text>
<text x="369.5" y="39.1">3</text>
<text x="369.5" y="41.7">4</text>
<text x="90.1" y="45.5">3</text>
<text x="101.5" y="45.5">4</text>
<text x="123.8" y="45.5">9</text>
<text x="143.5" y="45.5">15</text>
<text x="237.7" y="45.5">2</text>
<text x="248.8" y="42.9">3</text>
<text x="283.8" y="46.7">2</text>
<text x="290.6" y="43.9" transform="rotate(-90 290.6 43.9)">4</text>
<text x="296.5" y="46.7">5</text>
<text x="337.8" y="44.2">E</text>
<text x="337.8" y="46.7">F</text>
<text x="369.5" y="44.2">5</text>
<text x="369.5" y="46.7">6</text>
<text x="69.8" y="53.1">12</text>
<text x="77.2" y="50.8" transform="rotate(-90 77.2 50.8)">10</text>
<text x="83.1" y="53.1">9</text>
<text x="123.1" y="50.5">10</text>
<text x="123.8" y="53.1">2</text>
<text x="123.8" y="48">7</text>
<text x="236.8" y="51.8">10</text>
<text x="283.8" y="49.3">3</text>
<text x="296.5" y="51.8">6</text>
<text x="337.7" y="53.1">K</text>
<text x="337.9" y="50.5">J</text>
<text x="369.5" y="50.5">8</text>
<text x="369.5" y="53.1">9</text>
<text x="43.1" y="55.6">5</text>
<text x="54.5" y="55.6">6</text>
<text x="69.8" y="55.6">11</text>
<text x="83.1" y="58.2">8</text>
<text x="123.8" y="58.2">1</text>
<text x="182.8" y="56.9">1</text>
<text x="182.8" y="59.4">2</text>
<text x="193.6" y="59.4">12</text>
<text x="203.8" y="59.4">2</text>
<text x="210.6" y="56.6" transform="rotate(-90 210.6 56.6)">4</text>
<text x="216.5" y="59.4">5</text>
<text x="237.4" y="56.9">9</text>
<text x="248.8" y="54.4">8</text>
<text x="290.6" y="56.6" transform="rotate(-90 290.6 56.6)">1</text>
<text x="337.6" y="58.2">M</text>
<text x="337.8" y="55.6">L</text>
<text x="368.9" y="55.6">10</text>
<text x="368.9" y="58.2">11</text>
<text x="77.2" y="63.5" transform="rotate(-90 77.2 63.5)">13</text>
<text x="182.2" y="62">13</text>
<text x="203.8" y="62">3</text>
<text x="216.5" y="64.5">6</text>
<text x="237.7" y="60.7">4</text>
<text x="237.7" y="65.8">5</text>
<text x="248.8" y="63.2">6</text>
<text x="337.7" y="60.7">N</text>
<text x="337.7" y="63.2">P</text>
<text x="337.7" y="65.8">R</text>
<text x="368.9" y="60.7">12</text>
<text x="368.9" y="63.2">13</text>
<text x="368.9" y="65.8">14</text>
<text x="123.8" y="68.3">3</text>
<text x="123.8" y="70.9">4</text>
<text x="143.5" y="70.9">13</text>
<text x="143.5" y="68.3">14</text>
<text x="210.6" y="69.3" transform="rotate(-90 210.6 69.3)">1</text>
<text x="237.7" y="70.9">1</text>
<text x="337.7" y="68.3">S</text>
<text x="337.9" y="70.9">T</text>
<text x="368.9" y="68.3">15</text>
<text x="368.9" y="70.9">16</text>
<text x="123.8" y="73.4">5</text>
<text x="123.8" y="75.9">6</text>
<text x="143.5" y="75.9">11</text>
<text x="143.5" y="73.4">12</text>
<text x="179.7" y="75.9">12</text>
<text x="210.6" y="76.2" transform="rotate(-90 210.6 76.2)">10</text>
<text x="237.7" y="75.9">2</text>
<text x="248.8" y="73.4">3</text>
<text x="337.7" y="73.4">U</text>
<text x="337.8" y="75.9">V</text>
<text x="368.9" y="73.4">17</text>
<text x="368.9" y="75.9">18</text>
<text x="123.8" y="83.6">7</text>
<text x="123.8" y="81">9</text>
<text x="143.5" y="81">15</text>
<text x="179.7" y="81">13</text>
<text x="191.1" y="78.5">11</text>
<text x="203.2" y="81">11</text>
<text x="203.2" y="78.5">12</text>
<text x="216.5" y="83.6">8</text>
<text x="216.5" y="78.5">9</text>
<text x="237.1" y="78.5">12</text>
<text x="237.1" y="83.6">13</text>
<text x="248.2" y="81">11</text>
<text x="337.6" y="78.5">W</text>
<text x="337.7" y="81">X</text>
<text x="337.8" y="83.6">Y</text>
<text x="368.9" y="78.5">19</text>
<text x="368.9" y="81">20</text>
<text x="368.9" y="83.6">21</text>
<text x="123.1" y="86.1">10</text>
<text x="123.8" y="88.6">2</text>
<text x="210.6" y="88.9" transform="rotate(-90 210.6 88.9)">13</text>
<text x="337.7" y="86.1">Z</text>
<text x="337.8" y="88.6">a</text>
<text x="368.9" y="86.1">22</text>
<text x="368.9" y="88.6">23</text>
<text x="123.8" y="93.7">1</text>
<text x="205.4" y="95">12</text>
<text x="337.8" y="91.2">b</text>
<text x="337.8" y="93.7">c</text>
<text x="368.9" y="91.2">24</text>
<text x="368.9" y="93.7">25</text>
<text x="170.1" y="98.8">1</text>
<text x="181.5" y="98.8">2</text>
<text x="205.4" y="100.1">13</text>
<text x="216.5" y="97.5">11</text>
<text x="337.8" y="96.3">d</text>
<text x="337.8" y="98.8">e</text>
<text x="338" y="101.3">f</text>
<text x="368.9" y="96.3">26</text>
<text x="368.9" y="98.8">27</text>
<text x="368.9" y="101.3">28</text>
<text x="123.8" y="103.9">3</text>
<text x="123.8" y="106.4">4</text>
<text x="143.5" y="106.4">13</text>
<text x="143.5" y="103.9">14</text>
<text x="205.4" y="103.9">10</text>
<text x="217.1" y="106.4">8</text>
<text x="123.8" y="109">5</text>
<text x="123.8" y="111.5">6</text>
<text x="143.5" y="111.5">11</text>
<text x="143.5" y="109">12</text>
<text x="206" y="111.5">4</text>
<text x="206" y="109">9</text>
<text x="77.2" y="118.2" transform="rotate(-90 77.2 118.2)">10</text>
<text x="123.8" y="119.1">7</text>
<text x="123.8" y="116.6">9</text>
<text x="143.5" y="116.6">15</text>
<text x="206" y="116.6">5</text>
<text x="217.1" y="114">6</text>
<text x="69.8" y="122.9">11</text>
<text x="69.8" y="120.4">12</text>
<text x="83.1" y="125.5">8</text>
<text x="83.1" y="120.4">9</text>
<text x="123.1" y="121.7">10</text>
<text x="123.8" y="124.2">2</text>
<text x="77.2" y="130.9" transform="rotate(-90 77.2 130.9)">13</text>
<text x="123.8" y="129.3">1</text>
<text x="183.1" y="128">2</text>
<text x="194.2" y="130.6">3</text>
<text x="182.5" y="136.9">10</text>
<text x="183.1" y="133.1">1</text>
<text x="123.8" y="139.4">3</text>
<text x="123.8" y="142">4</text>
<text x="143.5" y="142">13</text>
<text x="143.5" y="139.4">14</text>
<text x="183.1" y="142">9</text>
<text x="194.2" y="139.4">8</text>
<text x="123.8" y="144.5">5</text>
<text x="123.8" y="147.1">6</text>
<text x="143.5" y="147.1">11</text>
<text x="143.5" y="144.5">12</text>
<text x="219.5" y="149.9" transform="rotate(-90 219.5 149.9)">10</text>
<text x="123.8" y="154.7">7</text>
<text x="123.8" y="152.1">9</text>
<text x="143.5" y="152.1">15</text>
<text x="212" y="154.7">11</text>
<text x="212" y="152.1">12</text>
<text x="225.4" y="152.1">9</text>
<text x="123.1" y="157.2">10</text>
<text x="123.8" y="159.8">2</text>
<text x="225.4" y="157.2">8</text>
<text x="123.8" y="164.8">1</text>
<text x="219.5" y="162.6" transform="rotate(-90 219.5 162.6)">13</text>
<text x="123.8" y="175">2</text>
<text x="123.8" y="177.5">3</text>
<text x="143.5" y="177.5">17</text>
<text x="143.5" y="175">18</text>
<text x="123.8" y="180.1">4</text>
<text x="123.8" y="182.6">5</text>
<text x="123.8" y="185.2">6</text>
<text x="143.5" y="185.2">14</text>
<text x="143.5" y="182.6">15</text>
<text x="143.5" y="180.1">16</text>
<text x="123.8" y="187.7">7</text>
<text x="123.8" y="190.2">8</text>
<text x="143.5" y="190.2">12</text>
<text x="143.5" y="187.7">13</text>
<text x="123.8" y="197.9">1</text>
<text x="123.8" y="192.8">9</text>
<text x="143.5" y="192.8">11</text>
<text x="123.1" y="200.4">19</text>
</g>
<g font-size="1.8" fill="#006464">
<text x="240.2" y="27.5">74LS86</text>
<text x="241.9" y="25">D8C</text>
<text x="125.1" y="30.1">G14</text>
<text x="128" y="33.9">D0</text>
<text x="138.5" y="33.9">Q0</text>
<text x="241.8" y="35.2">H4B</text>
<text x="341.4" y="35.2">GND</text>
<text x="363.2" y="35.2">GND</text>
<text x="128" y="36.4">D1</text>
<text x="128" y="39">D2</text>
<text x="128" y="41.5">D3</text>
<text x="138.5" y="41.5">Q3</text>
<text x="138.5" y="39">Q2</text>
<text x="138.5" y="36.4">Q1</text>
<text x="240.2" y="37.7">74LS86</text>
<text x="280.9" y="41.5">J11A</text>
<text x="341.4" y="37.7">GND</text>
<text x="341.4" y="40.2">+5V</text>
<text x="362.4" y="40.2">VDDA</text>
<text x="362.5" y="37.7">VSSA</text>
<text x="67.4" y="47.9">J11B</text>
<text x="92.9" y="47.9">74LS04</text>
<text x="93.9" y="45.3">G13B</text>
<text x="128" y="46.6">~{PE}</text>
<text x="138.8" y="46.6">TC</text>
<text x="240.2" y="45.3">74LS86</text>
<text x="241.9" y="42.8">H4A</text>
<text x="286.8" y="47.9">D</text>
<text x="291.7" y="46.9" transform="rotate(-90 291.7 46.9)">~{S}</text>
<text x="293.4" y="47.9">Q</text>
<text x="341.4" y="42.8">+5V</text>
<text x="341.4" y="45.3">-5V</text>
<text x="341.4" y="47.9">+12V</text>
<text x="362" y="47.9">+12V</text>
<text x="363.2" y="42.8">+5V</text>
<text x="363.2" y="45.3">-5V</text>
<text x="78.3" y="53.2" transform="rotate(-90 78.3 53.2)">~{S}</text>
<text x="128" y="51.7">CET</text>
<text x="128" y="49.1">CEP</text>
<text x="286.8" y="50.4">C</text>
<text x="291.7" y="53.6" transform="rotate(-90 291.7 53.6)">~{R}</text>
<text x="293.4" y="52.9">~{Q}</text>
<text x="341.4" y="51.7">COIN_CNT_2</text>
<text x="355.8" y="51.7">COIN_CNT_1</text>
<text x="45.9" y="58">74LS04</text>
<text x="46.9" y="55.5">G13C</text>
<text x="73.4" y="56.7">C</text>
<text x="73.4" y="54.2">D</text>
<text x="78.3" y="59.9" transform="rotate(-90 78.3 59.9)">~{R}</text>
<text x="80" y="59.3">~{Q}</text>
<text x="80" y="54.2">Q</text>
<text x="128" y="59.3">~{MR}</text>
<text x="128" y="54.2">CP</text>
<text x="186.7" y="59.3">G11A</text>
<text x="211.7" y="59.6" transform="rotate(-90 211.7 59.6)">~{S}</text>
<text x="240.2" y="54.2">74LS08</text>
<text x="241.2" y="56.7">H12C</text>
<text x="279.6" y="59.3">74LS74</text>
<text x="341.4" y="54.2">NC</text>
<text x="341.4" y="56.7">SPEAKER_(-)</text>
<text x="341.4" y="59.3">NC</text>
<text x="354.4" y="56.7">SPEAKER_(+)</text>
<text x="364.5" y="59.3">NC</text>
<text x="364.5" y="54.2">NC</text>
<text x="66.2" y="65.6">74LS74</text>
<text x="122.8" y="63.1">74LS161</text>
<text x="125" y="65.6">H14</text>
<text x="185.6" y="61.8">74LS10</text>
<text x="206.8" y="60.6">D</text>
<text x="206.8" y="63.1">CG12A</text>
<text x="213.4" y="60.6">Q</text>
<text x="213.4" y="65.6">~{Q}</text>
<text x="240.2" y="65.6">74LS08</text>
<text x="241.2" y="63.1">H12B</text>
<text x="312.5" y="61.8">220</text>
<text x="317.3" y="61.8">Ohms</text>
<text x="341.4" y="61.8">GREEN</text>
<text x="341.4" y="64.4">SYNC</text>
<text x="362.3" y="64.4">BLUE</text>
<text x="363.4" y="61.8">RED</text>
<text x="128" y="69.4">D0</text>
<text x="128" y="72">D1</text>
<text x="138.5" y="72">Q1</text>
<text x="138.5" y="69.4">Q0</text>
<text x="211.7" y="66.3" transform="rotate(-90 211.7 66.3)">~{R}</text>
<text x="212.3" y="70.7">74LS74</text>
<text x="316.2" y="66.9">R2</text>
<text x="341.4" y="66.9">SERVICE</text>
<text x="341.4" y="69.4">NC</text>
<text x="341.4" y="72">COIN_2</text>
<text x="356.8" y="66.9">VIDEO_GND</text>
<text x="360.4" y="72">COIN_1</text>
<text x="364.5" y="69.4">NC</text>
<text x="128" y="74.5">D2</text>
<text x="128" y="77.1">D3</text>
<text x="138.5" y="77.1">Q3</text>
<text x="138.5" y="74.5">Q2</text>
<text x="240.2" y="75.8">74LS86</text>
<text x="242" y="73.3">D8A</text>
<text x="341.4" y="74.5">2P_START</text>
<text x="341.4" y="77.1">2P_UP</text>
<text x="358.1" y="74.5">1P_START</text>
<text x="361" y="77.1">1P_UP</text>
<text x="128" y="82.1">~{PE}</text>
<text x="138.8" y="82.1">TC</text>
<text x="183.1" y="80.9">74LS32</text>
<text x="184.7" y="78.3">D9D</text>
<text x="206.8" y="82.1">CG12B</text>
<text x="206.8" y="79.6">D</text>
<text x="211.7" y="78.6" transform="rotate(-90 211.7 78.6)">~{S}</text>
<text x="213.4" y="79.6">Q</text>
<text x="240.2" y="83.4">74LS86</text>
<text x="241.9" y="80.9">E8D</text>
<text x="341.4" y="79.6">2P_DOWN</text>
<text x="341.4" y="82.1">2P_LEFT</text>
<text x="358.3" y="79.6">1P_DOWN</text>
<text x="359.4" y="82.1">1P_LEFT</text>
<text x="128" y="87.2">CET</text>
<text x="128" y="89.8">CP</text>
<text x="128" y="84.7">CEP</text>
<text x="211.7" y="85.3" transform="rotate(-90 211.7 85.3)">~{R}</text>
<text x="212.3" y="89.8">74LS74</text>
<text x="213.4" y="84.7">~{Q}</text>
<text x="341.4" y="84.7">2P_RIGHT</text>
<text x="341.4" y="87.2">2P_BTN_1</text>
<text x="341.4" y="89.8">2P_BTN_2</text>
<text x="357.9" y="87.2">1P_BTN_1</text>
<text x="357.9" y="89.8">1P_BTN_2</text>
<text x="358.2" y="84.7">1P_RIGHT</text>
<text x="128" y="94.8">~{MR}</text>
<text x="341.4" y="92.3">2P_BTN_3</text>
<text x="341.4" y="94.8">2P_BTN_4</text>
<text x="357.9" y="92.3">1P_BTN_3</text>
<text x="357.9" y="94.8">1P_BTN_4</text>
<text x="122.8" y="98.7">74LS161</text>
<text x="125.1" y="101.2">G15</text>
<text x="172.9" y="101.2">74LS04</text>
<text x="174.6" y="98.7">G4A</text>
<text x="208.5" y="99.9">74LS86</text>
<text x="210.1" y="97.4">H4D</text>
<text x="341.4" y="97.4">2P_SELECT</text>
<text x="341.4" y="99.9">GND</text>
<text x="356.9" y="97.4">1P_SELECT</text>
<text x="363.2" y="99.9">GND</text>
<text x="128" y="105">D0</text>
<text x="128" y="107.5">D1</text>
<text x="138.5" y="107.5">Q1</text>
<text x="138.5" y="105">Q0</text>
<text x="208.5" y="106.3">74LS86</text>
<text x="341.4" y="102.5">GND</text>
<text x="363.2" y="102.5">GND</text>
<text x="128" y="110.1">D2</text>
<text x="128" y="112.6">D3</text>
<text x="138.5" y="112.6">Q3</text>
<text x="138.5" y="110.1">Q2</text>
<text x="210.2" y="113.9">E8B</text>
<text x="210.2" y="108.8">E8C</text>
<text x="67.4" y="115.2">J14B</text>
<text x="128" y="117.7">~{PE}</text>
<text x="138.8" y="117.7">TC</text>
<text x="208.5" y="116.4">74LS86</text>
<text x="73.4" y="124.1">C</text>
<text x="73.4" y="121.5">D</text>
<text x="78.3" y="120.5" transform="rotate(-90 78.3 120.5)">~{S}</text>
<text x="80" y="121.5">Q</text>
<text x="128" y="122.8">CET</text>
<text x="128" y="125.3">CP</text>
<text x="128" y="120.2">CEP</text>
<text x="78.3" y="127.3" transform="rotate(-90 78.3 127.3)">~{R}</text>
<text x="80" y="126.6">~{Q}</text>
<text x="128" y="130.4">~{MR}</text>
<text x="185.6" y="130.4">74LS86</text>
<text x="66.2" y="132.9">74LS74</text>
<text x="122.8" y="134.2">74LS161</text>
<text x="125" y="136.8">H15</text>
<text x="187.4" y="132.9">E8A</text>
<text x="128" y="140.6">D0</text>
<text x="128" y="143.1">D1</text>
<text x="138.5" y="143.1">Q1</text>
<text x="138.5" y="140.6">Q0</text>
<text x="185.6" y="139.3">74LS86</text>
<text x="187.3" y="141.8">F9C</text>
<text x="128" y="145.6">D2</text>
<text x="128" y="148.2">D3</text>
<text x="138.5" y="148.2">Q3</text>
<text x="138.5" y="145.6">Q2</text>
<text x="210.1" y="146.9">G7B</text>
<text x="128" y="155.8">CEP</text>
<text x="128" y="153.3">~{PE}</text>
<text x="138.8" y="153.3">TC</text>
<text x="215.6" y="155.8">C</text>
<text x="215.6" y="153.3">D</text>
<text x="220.6" y="152.3" transform="rotate(-90 220.6 152.3)">~{S}</text>
<text x="222.2" y="153.3">Q</text>
<text x="128" y="158.3">CET</text>
<text x="128" y="160.9">CP</text>
<text x="220.6" y="159" transform="rotate(-90 220.6 159)">~{R}</text>
<text x="222.2" y="158.3">~{Q}</text>
<text x="128" y="166">~{MR}</text>
<text x="208.5" y="164.7">74LS74</text>
<text x="122.8" y="169.8">74LS161</text>
<text x="125.2" y="172.3">J15</text>
<text x="128" y="176.1">A0</text>
<text x="128" y="178.7">A1</text>
<text x="138.5" y="178.7">B1</text>
<text x="138.5" y="176.1">B0</text>
<text x="128" y="181.2">A2</text>
<text x="128" y="183.7">A3</text>
<text x="138.5" y="183.7">B3</text>
<text x="138.5" y="181.2">B2</text>
<text x="128" y="186.3">A4</text>
<text x="128" y="188.8">A5</text>
<text x="128" y="191.4">A6</text>
<text x="138.5" y="191.4">B6</text>
<text x="138.5" y="188.8">B5</text>
<text x="138.5" y="186.3">B4</text>
<text x="128" y="193.9">A7</text>
<text x="138.5" y="193.9">B7</text>
<text x="128" y="199">A-&gt;B</text>
<text x="128" y="201.5">~{CE}</text>
<text x="132.9" y="202.8">74LS245</text>
</g>
<g font-size="1.8" fill="#0000c2">
<text x="224.8" y="32.8">D10</text>
<text x="229.6" y="32.8">CNT</text>
<text x="270.5" y="49.3">D11</text>
<text x="275.4" y="49.3">CNT</text>
<text x="63.5" y="58.2">15.62kHz</text>
<text x="221" y="59.4">15.62kHz</text>
<text x="223.5" y="65.8">57Hz</text>
<text x="66" y="136.9">8</text>
<text x="68.4" y="136.9">MHz</text>
<text x="66" y="185.2">TRIESTADO</text>
</g>
</svg>
